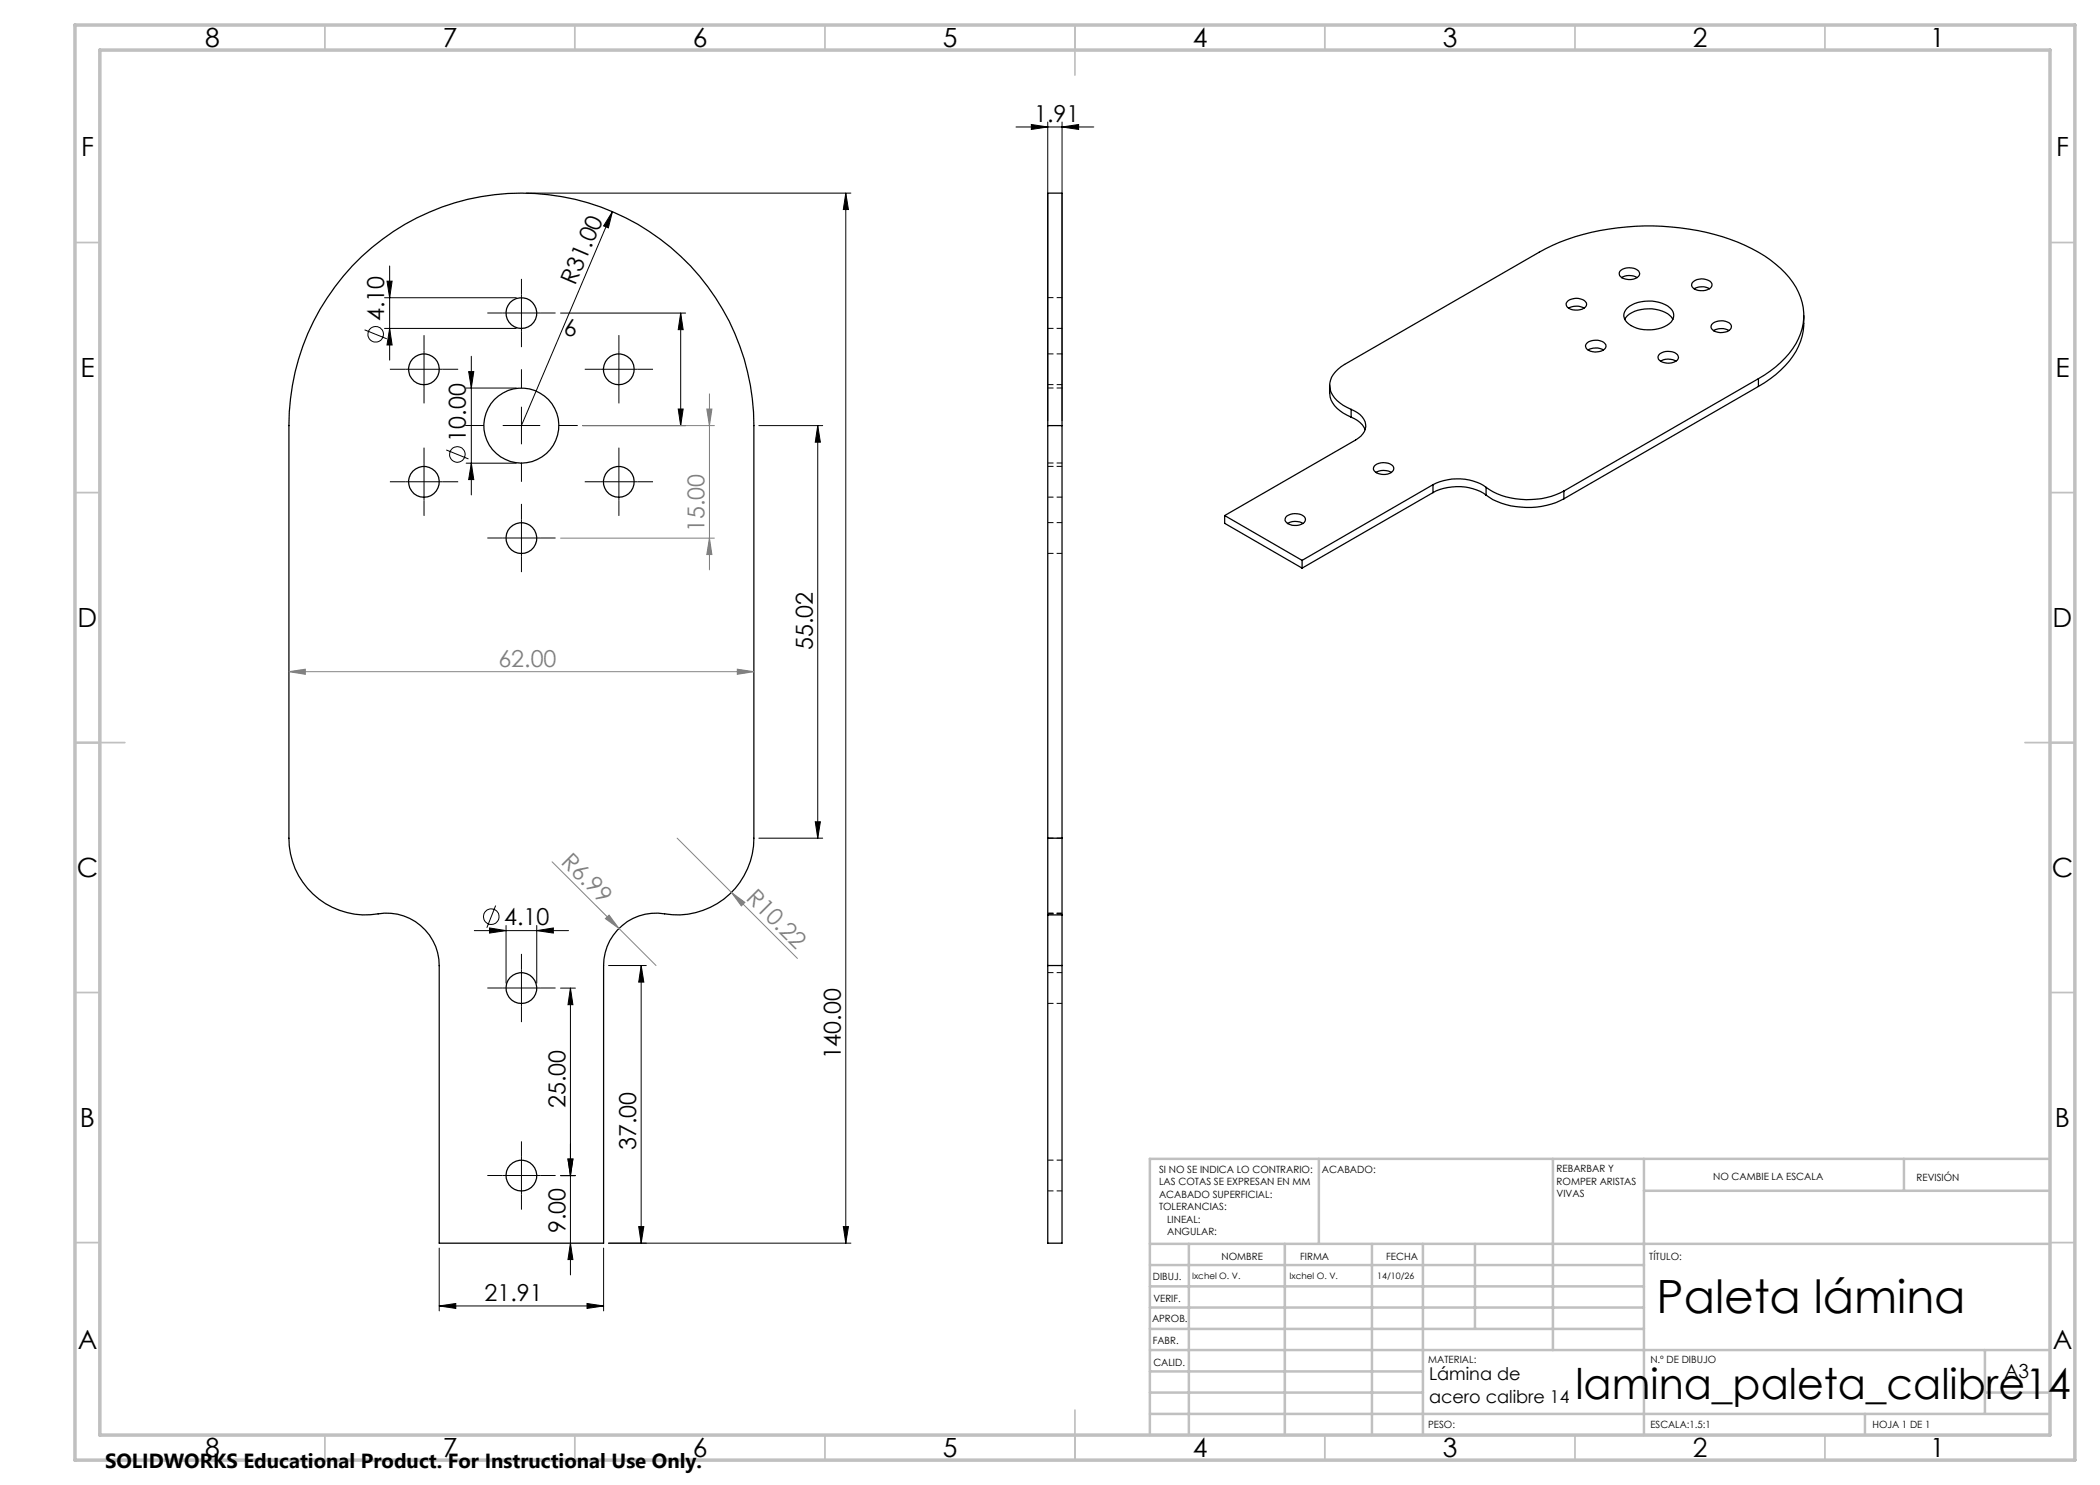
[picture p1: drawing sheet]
<svg xmlns="http://www.w3.org/2000/svg" width="420mm" height="297mm" viewBox="0 0 420 297" stroke-linecap="round" stroke-linejoin="round" font-family="sans-serif">
<g fill="none" stroke="#000" stroke-width=".25">
<path d="M72.4 51.3a46.5 46.5 0 0 1 50.3-8.9 46.5 46.5 0 0 1 28.1 42.7v82.5a15.3 15.3 0 0 1-17.9 15.2 10.5 10.5 0 0 0-12.2 10.3v55.5h-32.9v-55.5a10.5 10.5 0 0 0-12.2-10.3 15.3 15.3 0 0 1-17.8-15.2v-82.5a46.3 46.3 0 0 1 14.6-33.8zM324.2 54a2.74 2.74 0 0 1 3.7 .5 1.21 1.21 0 0 1-1.3 1.3 2.28 2.28 0 0 1-2.8-1l.2-.5zM324.3 55.5a2.99 2.99 0 0 1 3.1 0M338.7 56.3a2.69 2.69 0 0 1 3.7 .4 1.23 1.23 0 0 1-1.3 1.4 2.29 2.29 0 0 1-2.8-1l.2-.6zM338.8 57.7a3.3 3.3 0 0 1 3.1 0M265.9 77.1a5.4 5.4 0 0 0 3.5 5.9l.8 .4M313.6 60.2a2.73 2.73 0 0 1 3.7 .4 1.23 1.23 0 0 1-1.3 1.3 2.22 2.22 0 0 1-2.8-.9v-.3zM313.7 61.6a3.3 3.3 0 0 1 3.1 0M317.5 68.5a2.73 2.73 0 0 1 3.7 .5 1.23 1.23 0 0 1-1.3 1.3 2.22 2.22 0 0 1-2.8-1v-.3zM317.6 70a3.3 3.3 0 0 1 3.1 0M324.9 63.9a5.1 5.1 0 0 1 4.8-2.1 5.6 5.6 0 0 1 4.9 2.1M325.4 61.6a7.3 7.3 0 0 1 8.6 0 2.02 2.02 0 0 1-.6 3.4 7.3 7.3 0 0 1-8-.6 1.87 1.87 0 0 1 0-2.8z"/>
<path d="M332 70.8a2.98 2.98 0 0 1 3.5 .1 .94 .94 0 0 1-.7 1.5 2.86 2.86 0 0 1-3.1-.6 .83 .83 0 0 1 .3-1zM332.1 72.2a2.99 2.99 0 0 1 3.1 0M342.3 64.9a2.88 2.88 0 0 1 3.8-.1 .97 .97 0 0 1-.7 1.5 2.86 2.86 0 0 1-3.1-.6l-.1-.3zM342.7 66.1a3.3 3.3 0 0 1 3.1 0M351.7 75.7a18.1 18.1 0 0 0 8.4-9 11.5 11.5 0 0 0-3.1-12.1 31.4 31.4 0 0 0-15.8-8.1 50.5 50.5 0 0 0-30.7 2.6l-2.7 1.3-38.9 22.5a4.9 4.9 0 0 0-2.9 5 6.5 6.5 0 0 0 4.2 4M351.7 75.7l-38.9 22.5M351.7 75.7v1.6M351.7 77.3l-38.9 22.5M360.8 63.1a12.8 12.8 0 0 1-4.7 10.9 23.6 23.6 0 0 1-4.4 3.3M209.5 85.1v-46.5h2.9v46.5M209.5 85.1h2.9M209.5 85.1v82.5"/>
<path d="M212.4 85.1v82.5M270.2 81.9a3.9 3.9 0 0 1 3 3.4 3.7 3.7 0 0 1-2.1 2.7l-26.2 15.1M270.2 83.4a4.7 4.7 0 0 1 2.8 2.5M270.2 81.9v1.5M275.1 93a2.74 2.74 0 0 1 3.6 .5 1.41 1.41 0 0 1-1.7 1.4l-.9-.1a1.31 1.31 0 0 1-1.4-1.2zM275.2 94.5a3.3 3.3 0 0 1 3.1 0M286.6 96.9a10.5 10.5 0 0 1 10.6 .6M286.6 98.5a10.4 10.4 0 0 1 10.6 .5M286.6 96.9l-26.2 15.2M286.6 96.9v1.6M286.6 98.5l-26.2 15.1M297.2 97.5a15.6 15.6 0 0 0 15.6 .7"/>
<path d="M297.2 99a14.9 14.9 0 0 0 12.1 2.1 11.2 11.2 0 0 0 3.5-1.3M297.2 97.5v1.5M312.8 98.2v1.6M244.9 103.1l15.5 9M244.9 103.1v1.6l15.5 8.9M257.4 103.2a2.78 2.78 0 0 1 3.7 .5 1.23 1.23 0 0 1-1.3 1.3 2.4 2.4 0 0 1-2.8-1zM257.5 104.7a3.1 3.1 0 0 1 3.1 0M260.4 112.1v1.5M209.5 167.6v15.4M209.5 167.6h2.9M212.4 167.6v15.4M209.5 183v10.1"/>
<path d="M209.5 193.1v55.5h2.9v-55.5M209.5 183h2.9M209.5 193.1h2.9M212.4 183v10.1"/>
<circle cx="84.8" cy="73.9" r="3.1"/>
<circle cx="104.3" cy="62.6" r="3.1"/>
<circle cx="123.8" cy="73.9" r="3.1"/>
<circle cx="84.8" cy="96.4" r="3.1"/>
<circle cx="104.3" cy="85.1" r="7.5"/>
<circle cx="123.8" cy="96.4" r="3.1"/>
<circle cx="104.3" cy="107.6" r="3.1"/>
<circle cx="104.3" cy="197.6" r="3.1"/>
<circle cx="104.3" cy="235.1" r="3.1"/>
</g>
<g fill="none" stroke="#000" stroke-width=".2" stroke-dasharray="1.3 .6" stroke-dashoffset=".2" stroke-linecap="butt">
<path d="M212.4 59.5h-2.8M209.6 76.9h2.8M209.6 65.7h2.8M212.4 70.8h-2.8M212.4 77.6h-2.8M209.6 85.1h2.8M209.6 99.4h2.8M209.6 92.6h2.8M212.4 93.3h-2.8M209.6 110.7h2.8M212.4 104.5h-2.8M209.6 167.6h2.8"/>
<path d="M209.6 182.8h2.8M209.6 193.1h2.8M212.4 182.6h-2.8M212.4 194.5h-2.8M209.6 200.7h2.8M209.6 238.2h2.8M212.4 232h-2.8"/>
</g>
<g fill="none" stroke="#000" stroke-width=".2">
<path d="M105.3 38.6h64.9M169.2 38.6l.5 3.3h-1zM169.2 38.6v210M76.9 59.5h26.4M77.4 56.2h1l-.5 3.3zM77.9 53.2v18.8M122.5 42.3l-.8 3.3-1-.4zM122.5 42.3l-18.2 42.8M72.9 66l4.5 1.8M76.9 65.7h26.4M77.9 65.7l.5 3.3h-1zM93.2 77.6h10.1"/>
<path d="M93.7 74.3h1.1l-.5 3.3zM94.3 71.3v27.7M112.1 62.6h25M136.1 62.6l.5 3.3h-1zM136.1 62.6v22.5M89.3 90l4.4 1.8M93.2 92.6h10.1M94.3 92.6l.5 3.3h-1.1zM116.5 85.1h20.6M135.6 81.8h1l-.5 3.3zM151.8 85.1h12.7M163.5 85.1l.6 3.3h-1z"/>
<path d="M163.5 85.1v82.5M151.8 167.6h12.7M163.1 164.4h1l-.6 3.2zM94.9 186.1h18.8M97.9 185.6l3.3 .5-3.3 .5zM99.1 181.1l-1.7 4.5M101.2 185.1v11.5M107.4 186.1l3.3-.5v1zM107.4 185.1v11.5M112.1 197.6h3M114.1 197.6l.5 3.3h-1zM114.1 197.6v57.4"/>
<path d="M121.7 193.1h7.6M128.2 193.1l.6 3.3h-1.1zM128.2 193.1v55.5M112.1 235.1h3M113.6 231.8h1l-.5 3.3zM87.8 249.6v12.6M114.1 248.6l.5 3.3h-1zM120.7 249.6v12.6M121.7 248.6h48.5M127.7 245.3h1.1l-.6 3.3zM168.7 245.3h1l-.5 3.3zM87.8 261.2l3.4-.5v1z"/>
<path d="M87.8 261.2h32.9M117.4 260.7l3.3 .5-3.3 .5z"/>
<circle cx="75.1" cy="66.8" r="1.55"/>
<circle cx="91.5" cy="90.9" r="1.55"/>
<circle cx="98.2" cy="183.3" r="1.55"/>
</g>
<g fill="none" stroke="#c0c0c0" stroke-width=".35">
<path d="M65 5v5M115 5v5M165 5v5M215 5v10M265 5v5M315 5v5M365 5v5M15 48.5h5M410 48.5h5M15 98.5h5M410 98.5h5M15 148.5h10"/>
<path d="M405 148.5h10M15 198.5h5M410 198.5h5M15 248.5h5M410 248.5h5M65 287v5M115 287v5M165 287v5M215 282v10M265 287v5M315 287v5M365 287v5"/>
</g>
<g fill="none" stroke="#c0c0c0" stroke-width=".5">
<path d="M263.8 231.8v17M310.6 231.8v38.2M328.8 231.8v55.2M328.8 238.2h81.2M380.8 231.8v6.4M410 231.8h-180v55.2M230 248.8h180M230 257.3h98.8M230 253h98.8M237.8 248.8v38.2M257 248.8v38.2M274.4 248.8v38.2"/>
<path d="M284.6 248.8v38.2M295 248.8v17M230 265.8h98.8M230 261.5h98.8M230 278.5h54.6M230 274.3h54.6M230 270h180M397 278.5h13M397 270v12.8M230 282.8h180M373 282.8v4.2"/>
</g>
<path d="M15 5h400v287h-400zM20 10h390v277h-390z" fill="none" stroke="#c0c0c0" stroke-width=".7"/>
<g fill="#000">
<path d="M169.2 38.6l.5 3.3h-1zM77.4 56.2h1l-.5 3.3zM122.5 42.3l-.8 3.3-1-.4zM77.9 65.7l.5 3.3h-1zM93.7 74.3h1.1l-.5 3.3zM136.1 62.6l.5 3.3h-1zM94.3 92.6l.5 3.3h-1.1zM135.6 81.8h1l-.5 3.3zM163.5 85.1l.6 3.3h-1zM163.1 164.4h1l-.6 3.2zM97.9 185.6l3.3 .5-3.3 .5zM107.4 186.1l3.3-.5v1z"/>
<path d="M114.1 197.6l.5 3.3h-1zM128.2 193.1l.6 3.3h-1.1zM113.6 231.8h1l-.5 3.3zM114.1 248.6l.5 3.3h-1zM127.7 245.3h1.1l-.6 3.3zM168.7 245.3h1l-.5 3.3zM87.8 261.2l3.4-.5v1zM117.4 260.7l3.3 .5-3.3 .5z"/>
</g>
<path d="M135.4 167.6l24.1 24.1M146.3 178.5l2.7 2-.7 .7z" fill="none" stroke="#808080" stroke-width=".2"/>
<path d="M146.3 178.5l2.7 2-.7 .7z" fill="#808080"/>
<path d="M110.4 172.4l20.8 20.7M121.1 183.7l.7-.7 2 2.7z" fill="none" stroke="#808080" stroke-width=".2"/>
<path d="M121.1 183.7l.7-.7 2 2.7z" fill="#808080"/>
<path d="M57.8 134.3l3.3-.5v1.1zM57.8 134.3h93" fill="none" stroke="#808080" stroke-width=".2"/>
<path d="M57.8 134.3l3.3-.5v1.1z" fill="#808080"/>
<path d="M147.5 133.8l3.3 .5-3.3 .6z" fill="none" stroke="#808080" stroke-width=".2"/>
<path d="M147.5 133.8l3.3 .5-3.3 .6z" fill="#808080"/>
<path d="M141.9 78.8v35.2M116.5 85.1h26.4M141.4 81.8h1l-.5 3.3zM112.1 107.6h30.8" fill="none" stroke="#808080" stroke-width=".2"/>
<path d="M141.4 81.8h1l-.5 3.3z" fill="#808080"/>
<path d="M141.9 107.6l.5 3.3h-1z" fill="none" stroke="#808080" stroke-width=".2"/>
<path d="M141.9 107.6l.5 3.3h-1z" fill="#808080"/>
<path d="M203.2 25.4h15.6M206.3 24.9l3.2 .5-3.2 .5zM209.5 24.4v59.7M212.4 25.4l3.3-.5v1zM212.4 24.4v59.7" fill="none" stroke="#000" stroke-width=".2"/>
<g fill="none" stroke="#000" stroke-width=".2" stroke-dasharray="15.2 1.3 1.3 1.3" stroke-linecap="butt">
<path d="M104.3 58.9v-3.1M81.1 73.9h-3.1M84.8 73.9v-3.8M84.8 73.9h-3.7M84.8 73.9v3.7M84.8 73.9h3.8M84.8 70.1v-3.1M84.8 77.6v3.1M88.6 73.9h3M100.5 62.6h-3M104.3 62.6v-3.7M104.3 62.6h-3.8"/>
<path d="M104.3 62.6v3.8M104.3 62.6h3.7M104.3 66.4v3M104.3 77.6v-3.7M108 62.6h3.1M120 73.9h-3M123.8 73.9v-3.8M123.8 73.9h-3.8M123.8 73.9v3.7M123.8 73.9h3.7M123.8 70.1v-3.1M123.8 77.6v3.1"/>
<path d="M127.5 73.9h3.1M81.1 96.4h-3.1M84.8 96.4v-3.8M84.8 96.4h-3.7M84.8 96.4v3.7M84.8 96.4h3.8M84.8 92.6v-3.1M88.6 96.4h3M96.8 85.1h-3.8M104.3 85.1v-3.7M104.3 85.1h-3.8M104.3 85.1v3.8"/>
<path d="M104.3 85.1h3.7M104.3 92.6v3.8M111.8 85.1h3.7M120 96.4h-3M123.8 96.4v-3.8M123.8 96.4h-3.8M123.8 96.4v3.7M123.8 96.4h3.7M123.8 92.6v-3.1M127.5 96.4h3.1M84.8 100.1v3.1M100.5 107.6h-3"/>
<path d="M104.3 107.6v-3.7M104.3 107.6h-3.8M104.3 107.6v3.8M104.3 107.6h3.7M104.3 103.9v-3.1M104.3 111.4v3M108 107.6h3.1M123.8 100.1v3.1M100.5 197.6h-3M104.3 197.6v-3.7M104.3 197.6h-3.8M104.3 197.6v3.8"/>
<path d="M104.3 197.6h3.7M104.3 193.9v-3.1M108 197.6h3.1M104.3 201.4v3M100.5 235.1h-3M104.3 235.1v-3.7M104.3 235.1h-3.8M104.3 235.1v3.8M104.3 235.1h3.7M104.3 231.4v-3.1M104.3 238.9v3M108 235.1h3.1"/>
</g>
<path d="M206.3 24.9l3.2 .5-3.2 .5zM212.4 25.4l3.3-.5v1z" fill="#000"/>
<text font-size="9.2" x="331.3" y="262.6">Paleta lámina</text>
<text font-size="8.5" x="315.1" y="279.7">lamina_paleta_calibre14</text>
<g font-size="5.3">
<text x="41" y="9.5">8</text>
<text x="88.5" y="9.5">7</text>
<text x="138.5" y="9.5">6</text>
<text x="188.5" y="9.5">5</text>
<text x="238.5" y="9.5">4</text>
<text x="288.5" y="9.5">3</text>
<text x="338.5" y="9.5">2</text>
<text x="386" y="9.5">1</text>
<text x="16.2" y="31.2">F</text>
<text x="411.2" y="31.2">F</text>
<text x="16.1" y="75.5">E</text>
<text x="411.1" y="75.5">E</text>
<text x="15.5" y="125.5">D</text>
<text x="410.5" y="125.5">D</text>
<text x="15.4" y="175.5">C</text>
<text x="410.4" y="175.5">C</text>
<text x="16" y="225.5">B</text>
<text x="411" y="225.5">B</text>
<text x="15.5" y="269.7">A</text>
<text x="410.5" y="269.7">A</text>
<text x="41" y="291.5">8</text>
<text x="88.5" y="291.5">7</text>
<text x="138.5" y="291.5">6</text>
<text x="188.5" y="291.5">5</text>
<text x="238.5" y="291.5">4</text>
<text x="288.5" y="291.5">3</text>
<text x="338.5" y="291.5">2</text>
<text x="386" y="291.5">1</text>
</g>
<g font-size="4.7">
<text x="206.8" y="24.4">1.91</text>
<text x="115.1" y="57.2" transform="rotate(-67 115.1 57.2)">R31.00</text>
<text x="76.9" y="64.3" transform="rotate(-90 76.9 64.3)">4.10</text>
<text x="112.7" y="67.2">6</text>
<text x="93.2" y="88.3" transform="rotate(-90 93.2 88.3)">10.00</text>
<text x="162.6" y="130" transform="rotate(-90 162.6 130)">55.02</text>
<text x="100.8" y="185">4.10</text>
<text x="168.2" y="211.9" transform="rotate(-90 168.2 211.9)">140.00</text>
<text x="113.1" y="221.6" transform="rotate(-90 113.1 221.6)">25.00</text>
<text x="127.2" y="230" transform="rotate(-90 127.2 230)">37.00</text>
<text x="113.1" y="246.7" transform="rotate(-90 113.1 246.7)">9.00</text>
<text x="96.9" y="260.2">21.91</text>
</g>
<g font-size="4.7" fill="#808080">
<text x="140.9" y="106.5" transform="rotate(-90 140.9 106.5)">15.00</text>
<text x="99.7" y="133.3">62.00</text>
<text x="112.1" y="172.5" transform="rotate(45 112.1 172.5)">R6.99</text>
<text x="149.1" y="179.8" transform="rotate(45 149.1 179.8)">R10.22</text>
</g>
<text font-size="4.1" x="21" y="293.7">SOLIDWORKS Educational Product. For Instructional Use Only.</text>
<text font-size="3.9" x="400.9" y="275.5">A3</text>
<g font-size="3.5">
<text x="285.8" y="276.1">Lámina de</text>
<text x="285.8" y="280.6">acero calibre 14</text>
</g>
<g font-size="2">
<text x="231.8" y="234.6">SI NO SE INDICA LO CONTRARIO:</text>
<text x="231.8" y="237.1">LAS COTAS SE EXPRESAN EN MM</text>
<text x="231.8" y="239.6">ACABADO SUPERFICIAL:</text>
<text x="264.4" y="234.6">ACABADO:</text>
<text x="311.3" y="234.5">REBARBAR Y</text>
<text x="311.3" y="237">ROMPER ARISTAS</text>
<text x="311.3" y="239.5">VIVAS</text>
<text x="342.6" y="236">NO CAMBIE LA ESCALA</text>
<text x="383.3" y="236.2">REVISIÓN</text>
<text x="231.8" y="242.1">TOLERANCIAS:</text>
<text x="233.4" y="244.6">LINEAL:</text>
<text x="233.4" y="247.1">ANGULAR:</text>
<text x="244.3" y="252">NOMBRE</text>
<text x="260" y="251.9">FIRMA</text>
<text x="277.2" y="251.9">FECHA</text>
<text x="329.9" y="251.9">TÍTULO:</text>
<text x="230.6" y="256.1">DIBUJ.</text>
<text x="230.7" y="260.3">VERIF.</text>
<text x="230.4" y="264.4">APROB.</text>
<text x="230.5" y="268.8">FABR.</text>
<text x="230.7" y="273.1">CALID.</text>
<text x="285.6" y="272.5">MATERIAL:</text>
<text x="330.1" y="272.5">N.º DE DIBUJO</text>
<text x="285.6" y="285.5">PESO:</text>
<text x="330.1" y="285.6">ESCALA:1.5:1</text>
<text x="374.5" y="285.6">HOJA 1 DE 1</text>
</g>
<g font-size="1.8">
<text x="238.4" y="255.9">Ixchel O. V.</text>
<text x="257.9" y="255.9">Ixchel O. V.</text>
<text x="275.5" y="255.9">14/10/26</text>
</g>
</svg>
